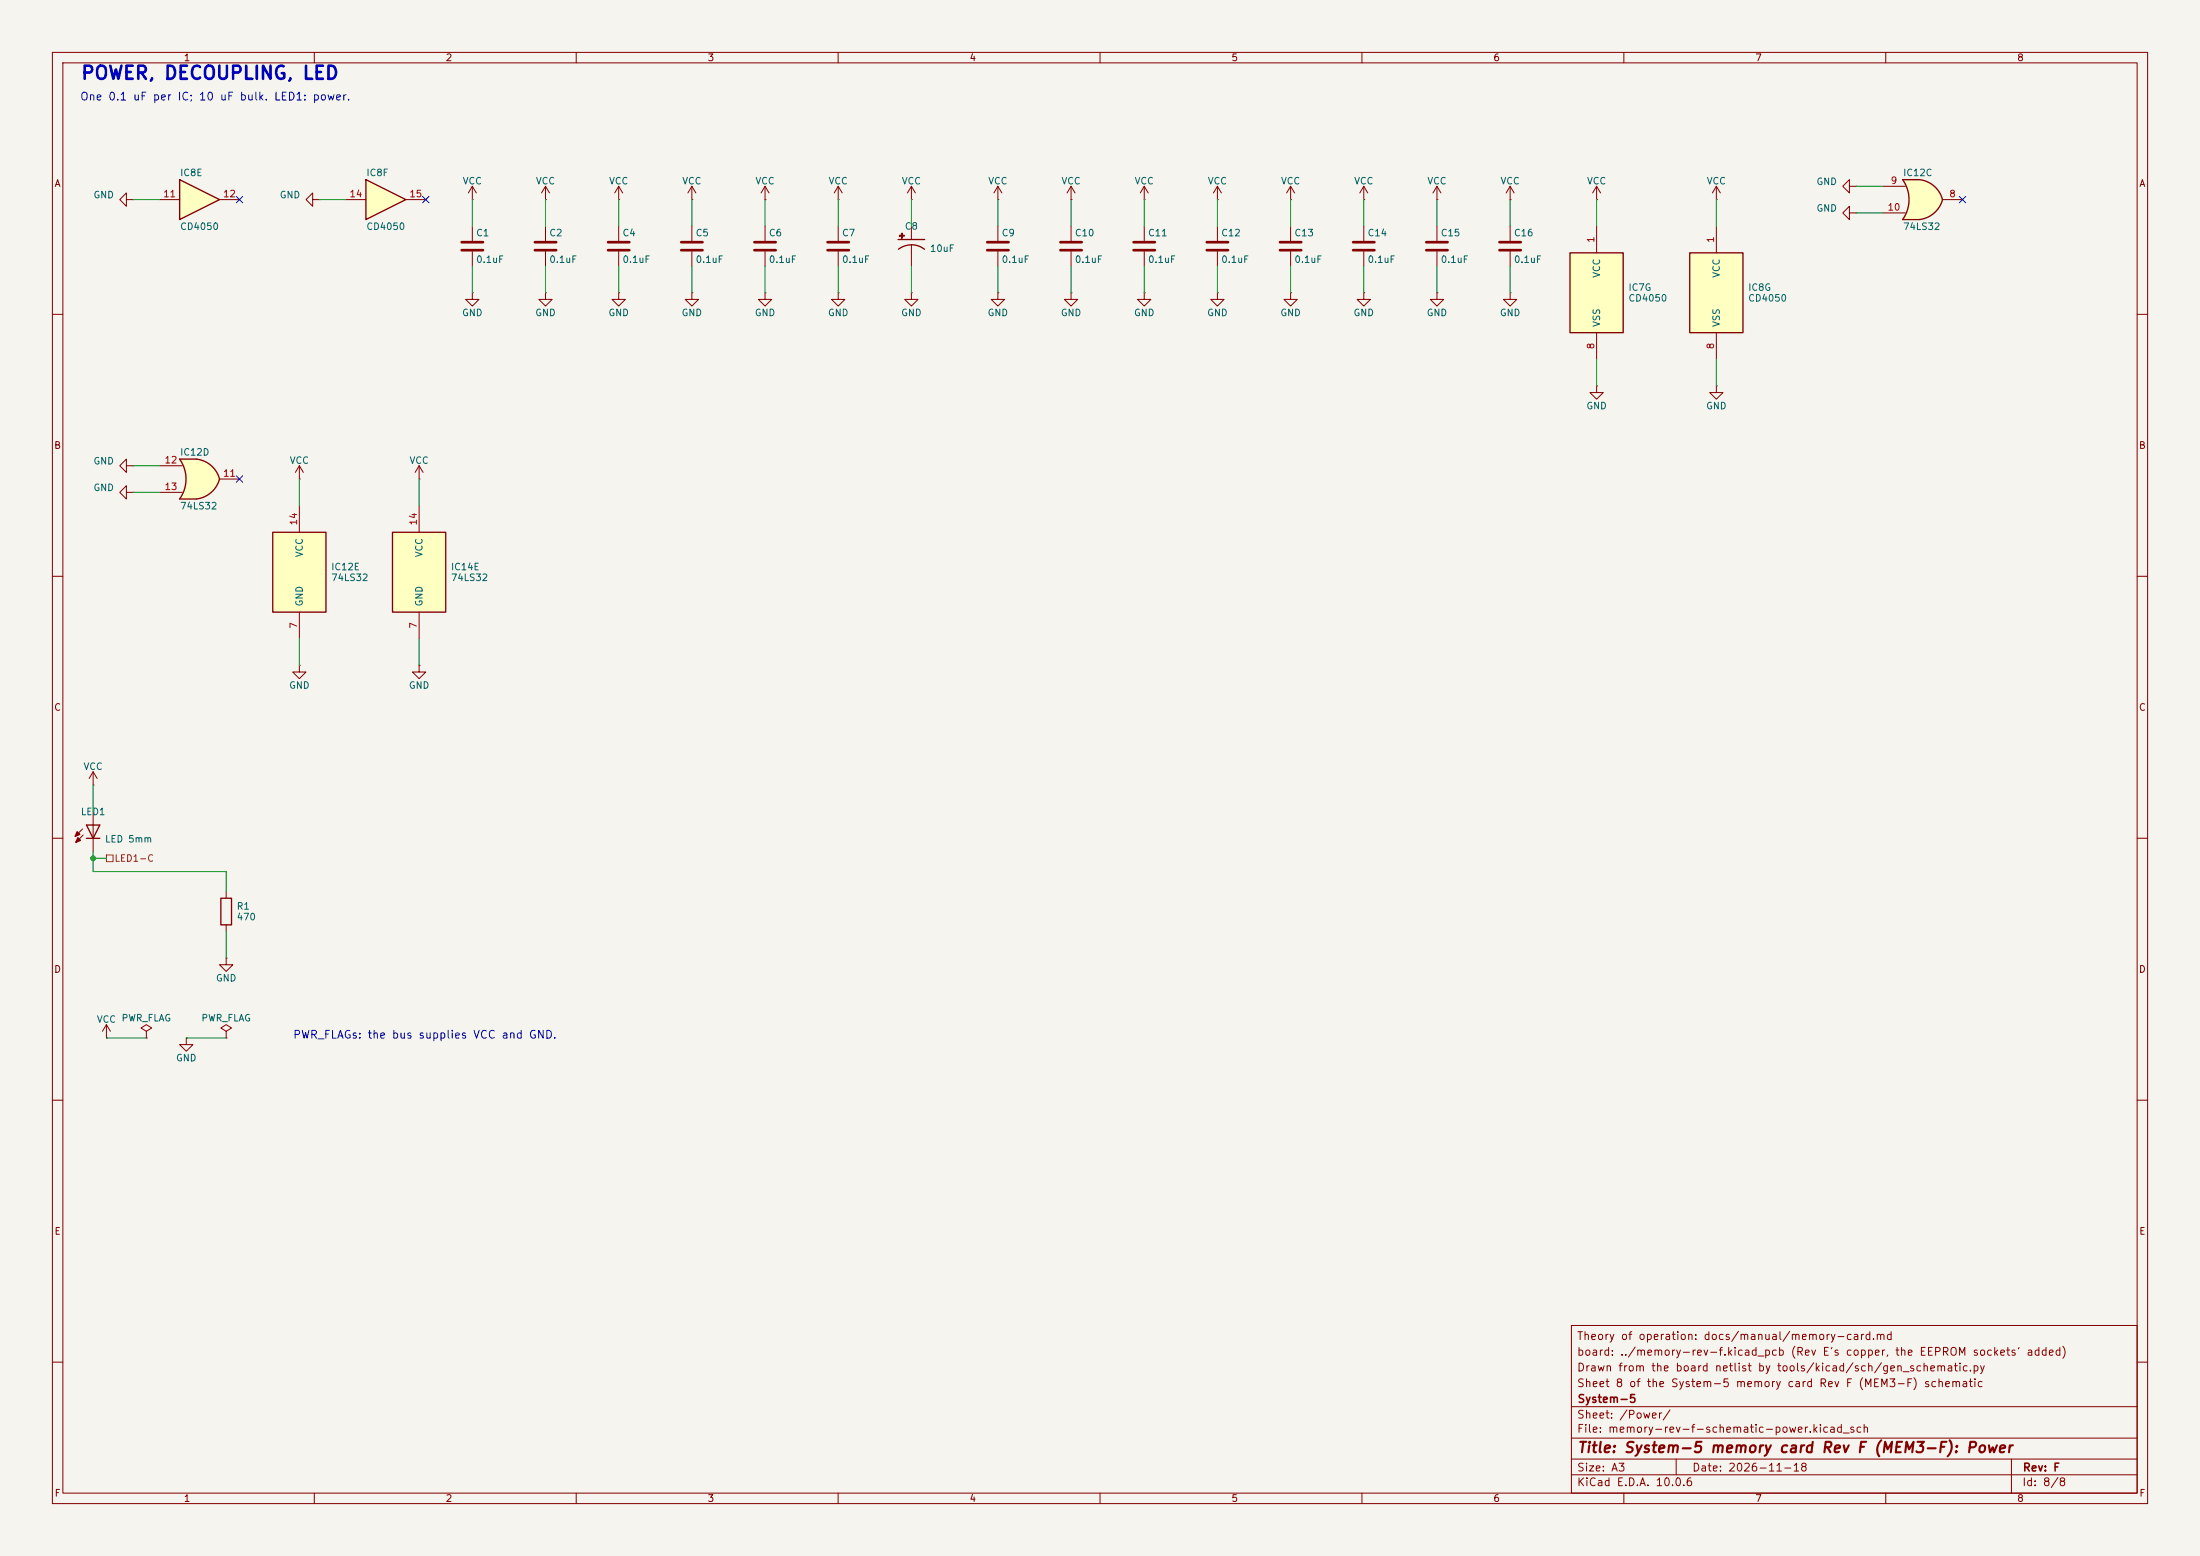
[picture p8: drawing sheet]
<svg xmlns="http://www.w3.org/2000/svg" width="420mm" height="297mm" viewBox="0 0 420 297" stroke-linecap="round" stroke-linejoin="round" font-family="sans-serif">
<path d="M0 0h420v297h-420z" fill="#f5f4ef" stroke="#f5f4ef" stroke-width=".19"/>
<g fill="none" stroke="#840000" stroke-width=".19">
<path d="M10 10h400v277h-400zM12 12h396v273h-396zM60 10v2M110 10v2M160 10v2M210 10v2M260 10v2M310 10v2M360 10v2M24.1 38.1v-1.3l-1.2 1.3 1.2 1.3v-1.3h1.3M25.4 38.1h.1M59.7 38.1v-1.3l-1.3 1.3 1.3 1.3v-1.3h1.3"/>
<path d="M61 38.1h.1M246.4 38.1h.1M246.4 35.6l-.8 1.2M246.4 35.6l.7 1.2M246.4 35.6v2.5M218.4 55.9v1.3h1.3l-1.3 1.2-1.2-1.2h1.2M218.4 55.9h.1M232.4 43.2v2.8M232.4 48v2.8M10 60h2M408 60h2M24.1 94v-1.3l-1.2 1.3 1.2 1.3v-1.3h1.3"/>
<path d="M25.4 94h.1M10 110h2M408 110h2M10 160h2M408 160h2M43.2 170.2v1.3M43.2 176.5v1.3M10 210h2M408 210h2M300 253h108v32h-108zM10 260h2M300 278.5h108"/>
<path d="M300 274.5h108M300 268.5h108M320 278.5v3M384 278.5v6.5M408 260h2M60 285v2M110 285v2M160 285v2M210 285v2M260 285v2M300 281.5h108M310 285v2"/>
<path d="M360 285v2"/>
</g>
<path d="M42.2 171.5h2v5h-2z" fill="none" stroke="#840000" stroke-width=".25"/>
<path d="M230.4 46.2h4M230.4 47.8h4" fill="none" stroke="#840000" stroke-width=".51"/>
<path d="M69.8 34.3l7.7 3.8-7.7 3.8z" fill="#ffffc2"/>
<path d="M69.8 34.3l7.7 3.8-7.7 3.8zM16.5 157.5h2.5l-1.2 2.5zM16.5 160h2.5" fill="none" stroke="#840000" stroke-width=".25"/>
<g fill="none" stroke="#840000" stroke-width=".19">
<path d="M66 38.1h3.8M77.5 38.1h3.8M90.2 38.1h.1M90.2 35.6v2.5M90.2 35.6l-.8 1.2M90.2 35.6l.7 1.2M104.1 38.1h.1M104.1 35.6v2.5M104.1 35.6l-.7 1.2M104.1 35.6l.8 1.2M118.1 38.1h.1M118.1 35.6v2.5"/>
<path d="M118.1 35.6l-.8 1.2M118.1 35.6l.8 1.2M132.1 38.1h.1M132.1 35.6v2.5M132.1 35.6l-.8 1.2M132.1 35.6l.7 1.2M146 38.1h.1M146 35.6v2.5M146 35.6l-.7 1.2M146 35.6l.8 1.2M90.2 55.9v1.3h1.2l-1.2 1.2-1.3-1.2h1.3M90.2 55.9h.1"/>
<path d="M90.2 43.2v2.8M90.2 48v2.8M104.1 55.9v1.3h1.3l-1.3 1.2-1.2-1.2h1.2M104.1 55.9h.1M104.1 43.2v2.8M104.1 48v2.8M118.1 55.9v1.3h1.3l-1.3 1.2-1.3-1.2h1.3M118.1 55.9h.1M118.1 43.2v2.8M118.1 48v2.8M132.1 55.9v1.3h1.2l-1.2 1.2-1.3-1.2h1.3M132.1 55.9h.1"/>
<path d="M132.1 43.2v2.8M132.1 48v2.8M146 55.9v1.3h1.3l-1.3 1.2-1.2-1.2h1.2M146 55.9h.1M146 43.2v2.8M146 48v2.8M57.1 91.4h.1M57.1 88.9l-.7 1.3M57.1 88.9l.8 1.3M57.1 88.9v2.5M80 91.4h.1M80 88.9l-.8 1.3"/>
<path d="M80 88.9l.8 1.3M80 88.9v2.5M80 127v1.3h1.3l-1.3 1.2-1.3-1.2h1.3M80 127h.1M15.7 158.2l-1.3 1.4M15.9 159.4l-1.4 1.4M17.8 149.9h.1M17.8 147.3l-.8 1.3M17.8 147.3l.7 1.3M17.8 147.3v2.6M17.8 154.9v7.7"/>
</g>
<path d="M88.1 46.2h4.1M88.1 47.8h4.1M102.1 46.2h4.1M102.1 47.8h4.1M116.1 46.2h4M116.1 47.8h4M130 46.2h4.1M130 47.8h4.1M144 46.2h4.1M144 47.8h4.1" fill="none" stroke="#840000" stroke-width=".51"/>
<g fill="#840000" stroke="#840000" stroke-width=".25">
<path d="M14.7 158.8l.5 .5-.8 .3z"/>
<path d="M14.9 159.9l.5 .5-.9 .4z"/>
</g>
<path d="M74.9 101.6h10.2v15.2h-10.2z" fill="#ffffc2"/>
<path d="M74.9 101.6h10.2v15.2h-10.2z" fill="none" stroke="#840000" stroke-width=".25"/>
<path d="M80 96.5v5.1M80 116.8v5.1M57.1 127v1.3h1.3l-1.3 1.2-1.2-1.2h1.2M57.1 127h.1" fill="none" stroke="#840000" stroke-width=".19"/>
<path d="M52.1 101.6h10.1v15.2h-10.1z" fill="#ffffc2"/>
<path d="M52.1 101.6h10.1v15.2h-10.1z" fill="none" stroke="#840000" stroke-width=".25"/>
<g fill="none" stroke="#840000" stroke-width=".19">
<path d="M288.3 38.1h.1M288.3 35.6l-.8 1.2M288.3 35.6l.8 1.2M288.3 35.6v2.5M304.8 38.1h.1M304.8 35.6l-.8 1.2M304.8 35.6l.8 1.2M304.8 35.6v2.5M288.3 55.9v1.3h1.3l-1.3 1.2-1.3-1.2h1.3M288.3 55.9h.1M288.3 43.2v2.8M288.3 48v2.8"/>
<path d="M304.8 73.7v1.2h1.3l-1.3 1.3-1.3-1.3h1.3M304.8 73.7h.1M327.7 73.7v1.2h1.2l-1.2 1.3-1.3-1.3h1.3M327.7 73.7h.1M57.1 96.5v5.1M57.1 116.8v5.1M20.3 198.1h.1M20.3 195.6l-.7 1.3M20.3 195.6l.8 1.3M20.3 195.6v2.5M27.9 196.9l1.1-.7-1.1-.6-1 .6 1 .7v1.2M27.9 198.1h.1"/>
<path d="M35.6 198.1v1.3h1.2l-1.2 1.3-1.3-1.3h1.3M35.6 198.1h.1M43.2 196.9l1-.7-1-.6-1 .6 1 .7v1.2M43.2 198.1h.1"/>
</g>
<path d="M286.3 46.2h4M286.3 47.8h4" fill="none" stroke="#840000" stroke-width=".51"/>
<path d="M299.7 48.3h10.2v15.2h-10.2z" fill="#ffffc2"/>
<path d="M299.7 48.3h10.2v15.2h-10.2z" fill="none" stroke="#840000" stroke-width=".25"/>
<path d="M304.8 43.2v5.1M304.8 63.5v5.1" fill="none" stroke="#840000" stroke-width=".19"/>
<path d="M322.6 48.3h10.1v15.2h-10.1z" fill="#ffffc2"/>
<path d="M322.6 48.3h10.1v15.2h-10.1z" fill="none" stroke="#840000" stroke-width=".25"/>
<path d="M160 43.2v2.8M160 48v2.8M327.7 43.2v5.1M353.1 40.6v-1.2l-1.3 1.2 1.3 1.3v-1.3h1.2M354.3 40.6h.1M327.7 63.5v5.1" fill="none" stroke="#840000" stroke-width=".19"/>
<path d="M158 46.2h4.1M158 47.8h4.1" fill="none" stroke="#840000" stroke-width=".51"/>
<path d="M363.2 34.3h3.2M363.2 41.9h3.2" fill="none" stroke="#ffffc2" stroke-width=".19"/>
<g fill="#ffffc2" stroke="#ffffc2" stroke-width=".19">
<path d="M365.8 36.8l5 1.3a5.2 5.2 0 0 1-4.4 3.8z"/>
<path d="M366.4 34.3a5.1 5.1 0 0 1 4.4 3.8l-4.9 1.3z"/>
</g>
<path d="M363.2 34.3h3.2v7.6h-3.2a6.7 6.7 0 0 0 0-7.6z" fill="#ffffc2"/>
<path d="M366.4 34.3h-3.2a6.6 6.6 0 0 1 0 7.6h3.2M366.4 34.3a5.2 5.2 0 0 1 4.4 3.8 5.2 5.2 0 0 1-4.4 3.8" fill="none" stroke="#840000" stroke-width=".25"/>
<g fill="none" stroke="#840000" stroke-width=".19">
<path d="M160 38.1h.1M160 35.6l-.7 1.2M160 35.6l.8 1.2M160 35.6v2.5M327.7 38.1h.1M327.7 35.6l-.8 1.2M327.7 35.6l.7 1.2M327.7 35.6v2.5M359.4 35.6h4.3M370.8 38.1h3.8M160 55.9v1.3h1.3l-1.3 1.2-1.3-1.2h1.3M160 55.9h.1"/>
<path d="M359.4 40.6h4.3"/>
</g>
<g fill="#ffffc2">
<path d="M171.7 44.9h.9v.2h-.9z"/>
<path d="M172.1 44.5h.1v.9h-.1z"/>
</g>
<path d="M171.4 45.7h5.1M171.5 47.6a4.1 4.1 0 0 1 5 0M171.7 44.9h.9v.2h-.9zM172.1 44.5h.1v.9h-.1z" fill="none" stroke="#840000" stroke-width=".25"/>
<g fill="none" stroke="#840000" stroke-width=".19">
<path d="M174 38.1h.1M174 35.6v2.5M174 35.6l-.8 1.2M174 35.6l.8 1.2M190.5 38.1h.1M190.5 35.6v2.5M190.5 35.6l-.8 1.2M190.5 35.6l.8 1.2M204.5 38.1h.1M204.5 35.6v2.5M204.5 35.6l-.8 1.2M204.5 35.6l.7 1.2"/>
<path d="M218.4 38.1h.1M218.4 35.6v2.5M218.4 35.6l-.7 1.2M218.4 35.6l.8 1.2M260.3 38.1h.1M260.3 35.6l-.7 1.2M260.3 35.6l.8 1.2M260.3 35.6v2.5M274.3 38.1h.1M274.3 35.6v2.5M274.3 35.6l-.7 1.2M274.3 35.6l.8 1.2"/>
<path d="M353.1 35.6v-1.3l-1.3 1.3 1.3 1.2v-1.2h1.2M354.3 35.6h.1M174 55.9v1.3h1.3l-1.3 1.2-1.3-1.2h1.3M174 55.9h.1M174 43.2v2.5M174 46.7v4.1M190.5 55.9v1.3h1.3l-1.3 1.2-1.3-1.2h1.3M190.5 55.9h.1M190.5 43.2v2.8M190.5 48v2.8M204.5 55.9v1.3h1.2l-1.2 1.2-1.3-1.2h1.3M204.5 55.9h.1"/>
<path d="M204.5 43.2v2.8M204.5 48v2.8M218.4 43.2v2.8M218.4 48v2.8M260.3 55.9v1.3h1.3l-1.3 1.2-1.2-1.2h1.2M260.3 55.9h.1M274.3 55.9v1.3h1.3l-1.3 1.2-1.3-1.2h1.3M274.3 55.9h.1M274.3 43.2v2.8M274.3 48v2.8M43.2 182.9v1.3h1.2l-1.2 1.2-1.3-1.2h1.3M43.2 182.9h.1"/>
</g>
<path d="M188.5 46.2h4M188.5 47.8h4M202.4 46.2h4.1M202.4 47.8h4.1M216.4 46.2h4.1M216.4 47.8h4.1M272.3 46.2h4.1M272.3 47.8h4.1" fill="none" stroke="#840000" stroke-width=".51"/>
<path d="M34.3 34.3l7.6 3.8-7.6 3.8z" fill="#ffffc2"/>
<path d="M34.3 34.3l7.6 3.8-7.6 3.8z" fill="none" stroke="#840000" stroke-width=".25"/>
<path d="M30.5 38.1h3.8M41.9 38.1h3.8" fill="none" stroke="#840000" stroke-width=".19"/>
<path d="M34.3 87.6h3.2M34.3 95.3h3.2" fill="none" stroke="#ffffc2" stroke-width=".19"/>
<g fill="#ffffc2" stroke="#ffffc2" stroke-width=".19">
<path d="M36.9 90.1l5 1.3a5.2 5.2 0 0 1-4.4 3.8z"/>
<path d="M37.5 87.6a5.1 5.1 0 0 1 4.4 3.8l-5 1.3z"/>
</g>
<path d="M34.3 87.6h3.2v7.7h-3.2a6.7 6.7 0 0 0 0-7.7z" fill="#ffffc2"/>
<path d="M37.5 87.6h-3.2a6.6 6.6 0 0 1 0 7.7h3.2M37.5 87.6a5.1 5.1 0 0 1 4.4 3.8 5.2 5.2 0 0 1-4.4 3.8" fill="none" stroke="#840000" stroke-width=".25"/>
<g fill="none" stroke="#840000" stroke-width=".19">
<path d="M232.4 38.1h.1M232.4 35.6l-.8 1.2M232.4 35.6l.8 1.2M232.4 35.6v2.5M232.4 55.9v1.3h1.3l-1.3 1.2-1.3-1.2h1.3M232.4 55.9h.1M246.4 55.9v1.3h1.2l-1.2 1.2-1.3-1.2h1.3M246.4 55.9h.1M246.4 43.2v2.8M246.4 48v2.8M260.3 43.2v2.8M260.3 48v2.8"/>
<path d="M24.1 88.9v-1.3l-1.2 1.3 1.2 1.3v-1.3h1.3M25.4 88.9h.1M30.5 88.9h4.3M30.5 94h4.3M41.9 91.4h3.8"/>
</g>
<path d="M244.3 46.2h4.1M244.3 47.8h4.1M258.3 46.2h4.1M258.3 47.8h4.1" fill="none" stroke="#840000" stroke-width=".51"/>
<path d="M20.3 163.2h1.3v1.3h-1.3z" fill="none" stroke="#725600" stroke-width=".19"/>
<g fill="none" stroke="#009600" stroke-width=".19">
<path d="M25.4 38.1h5.1M61 38.1h5M90.2 38.1v5.1M104.1 38.1v5.1M118.1 38.1v5.1M132.1 38.1v5.1M146 38.1v5.1M160 38.1v5.1M174 38.1v5.1M190.5 38.1v5.1M204.5 38.1v5.1M218.4 38.1v5.1"/>
<path d="M232.4 38.1v5.1M246.4 38.1v5.1M260.3 38.1v5.1M274.3 38.1v5.1M288.3 38.1v5.1M304.8 38.1v5.1M327.7 38.1v5.1M354.3 35.6h5.1M90.2 50.8v5.1M104.1 50.8v5.1M118.1 50.8v5.1M132.1 50.8v5.1"/>
<path d="M146 50.8v5.1M160 50.8v5.1M174 50.8v5.1M190.5 50.8v5.1M204.5 50.8v5.1M218.4 50.8v5.1M232.4 50.8v5.1M246.4 50.8v5.1M260.3 50.8v5.1M274.3 50.8v5.1M288.3 50.8v5.1M354.3 40.6h5.1"/>
<path d="M304.8 68.6v5.1M327.7 68.6v5.1M25.4 88.9h5.1M25.4 94h5.1M57.1 91.4v5.1M80 91.4v5.1M57.1 121.9v5.1M80 121.9v5.1M17.8 149.9v5M17.8 162.6v3.8h25.4v3.8M17.8 163.8h2.5M43.2 177.8v5.1"/>
<path d="M20.3 198.1h7.6M35.6 198.1h7.6"/>
</g>
<path d="M45.1 37.5l1.2 1.2M46.3 37.5l-1.2 1.2M80.7 37.5l1.2 1.2M81.9 37.5l-1.2 1.2M374 37.5l1.3 1.2M375.3 37.5l-1.3 1.2M45.1 90.8l1.2 1.2M46.3 90.8l-1.2 1.2" fill="none" stroke="#000084" stroke-width=".19"/>
<circle cx="17.8" cy="163.8" r=".46" fill="#009600" stroke="#009600" stroke-width=".19"/>
<text font-size="2.5" fill="#0000c2" x="15.3" y="15.8">POWER, DECOUPLING, LED</text>
<text font-size="2" fill="#840000" x="301" y="277.8">Title: System-5 memory card Rev F (MEM3-F): Power</text>
<g font-size="1.5" fill="#0000c2">
<text x="15.2" y="19.5">One 0.1 uF per IC; 10 uF bulk. LED1: power.</text>
<text x="55.8" y="198.6">PWR_FLAGs: the bus supplies VCC and GND.</text>
</g>
<g font-size="1.5" fill="#840000">
<text x="300.9" y="256.1">Theory of operation: docs/manual/memory-card.md</text>
<text x="300.9" y="262.1">Drawn from the board netlist by tools/kicad/sch/gen_schematic.py</text>
<text x="300.9" y="259.1">board: ../memory-rev-f.kicad_pcb (Rev E's copper, the EEPROM sockets' added)</text>
<text x="300.9" y="265.1">Sheet 8 of the System-5 memory card Rev F (MEM3-F) schematic</text>
<text x="301" y="268.1">System-5</text>
<text x="300.9" y="273.8">File: memory-rev-f-schematic-power.kicad_sch</text>
<text x="300.9" y="271.1">Sheet: /Power/</text>
<text x="300.9" y="281.2">Size: A3</text>
<text x="322.9" y="281.2">Date: 2026-11-18</text>
<text x="386" y="281.2">Rev: F</text>
<text x="300.9" y="284">KiCad E.D.A. 10.0.6</text>
<text x="385.9" y="284">Id: 8/8</text>
</g>
<g font-size="1.3" fill="#840000">
<text x="35" y="12">1</text>
<text x="85" y="12">2</text>
<text x="135" y="12">3</text>
<text x="185" y="12">4</text>
<text x="235" y="12">5</text>
<text x="285" y="12">6</text>
<text x="335" y="12">7</text>
<text x="385" y="12">8</text>
<text x="10.3" y="36">A</text>
<text x="408.3" y="36">A</text>
<text x="10.2" y="86">B</text>
<text x="408.2" y="86">B</text>
<text x="10.2" y="136">C</text>
<text x="408.2" y="136">C</text>
<text x="10.2" y="186">D</text>
<text x="408.2" y="186">D</text>
<text x="10.3" y="236">E</text>
<text x="408.3" y="236">E</text>
<text x="10.3" y="286">F</text>
<text x="35" y="287">1</text>
<text x="85" y="287">2</text>
<text x="135" y="287">3</text>
<text x="185" y="287">4</text>
<text x="235" y="287">5</text>
<text x="285" y="287">6</text>
<text x="335" y="287">7</text>
<text x="385" y="287">8</text>
<text x="408.3" y="286">F</text>
</g>
<g font-size="1.3" fill="#006464">
<text x="34.3" y="33.9">IC8E</text>
<text x="69.8" y="33.9">IC8F</text>
<text x="88.2" y="35.5">VCC</text>
<text x="102.2" y="35.5">VCC</text>
<text x="116.2" y="35.5">VCC</text>
<text x="130.1" y="35.5">VCC</text>
<text x="144.1" y="35.5">VCC</text>
<text x="158.1" y="35.5">VCC</text>
<text x="172" y="35.5">VCC</text>
<text x="188.6" y="35.5">VCC</text>
<text x="202.5" y="35.5">VCC</text>
<text x="216.5" y="35.5">VCC</text>
<text x="230.5" y="35.5">VCC</text>
<text x="244.4" y="35.5">VCC</text>
<text x="258.4" y="35.5">VCC</text>
<text x="272.4" y="35.5">VCC</text>
<text x="286.3" y="35.5">VCC</text>
<text x="302.9" y="35.5">VCC</text>
<text x="325.7" y="35.5">VCC</text>
<text x="346.7" y="35.6">GND</text>
<text x="363.2" y="33.9">IC12C</text>
<text x="17.7" y="38.2">GND</text>
<text x="53.3" y="38.2">GND</text>
<text x="346.7" y="40.7">GND</text>
<text x="34.3" y="44.2">CD4050</text>
<text x="69.8" y="44.2">CD4050</text>
<text x="90.8" y="45.4">C1</text>
<text x="104.8" y="45.4">C2</text>
<text x="118.7" y="45.4">C4</text>
<text x="132.7" y="45.4">C5</text>
<text x="146.7" y="45.4">C6</text>
<text x="160.6" y="45.4">C7</text>
<text x="172.6" y="44.1">C8</text>
<text x="191.1" y="45.4">C9</text>
<text x="205.1" y="45.4">C10</text>
<text x="219.1" y="45.4">C11</text>
<text x="233" y="45.4">C12</text>
<text x="247" y="45.4">C13</text>
<text x="261" y="45.4">C14</text>
<text x="274.9" y="45.4">C15</text>
<text x="288.9" y="45.4">C16</text>
<text x="363.2" y="44.2">74LS32</text>
<text x="90.8" y="50.5">0.1uF</text>
<text x="104.8" y="50.5">0.1uF</text>
<text x="118.7" y="50.5">0.1uF</text>
<text x="132.7" y="50.5">0.1uF</text>
<text x="146.7" y="50.5">0.1uF</text>
<text x="160.6" y="50.5">0.1uF</text>
<text x="177.4" y="48.4">10uF</text>
<text x="191.1" y="50.5">0.1uF</text>
<text x="205.1" y="50.5">0.1uF</text>
<text x="219.1" y="50.5">0.1uF</text>
<text x="233" y="50.5">0.1uF</text>
<text x="247" y="50.5">0.1uF</text>
<text x="261" y="50.5">0.1uF</text>
<text x="274.9" y="50.5">0.1uF</text>
<text x="288.9" y="50.5">0.1uF</text>
<text x="305.8" y="53.1" transform="rotate(-90 305.8 53.1)">VCC</text>
<text x="328.6" y="53.1" transform="rotate(-90 328.6 53.1)">VCC</text>
<text x="310.8" y="55.8">IC7G</text>
<text x="310.8" y="57.9">CD4050</text>
<text x="333.6" y="55.8">IC8G</text>
<text x="333.6" y="57.9">CD4050</text>
<text x="88.1" y="60.7">GND</text>
<text x="102.1" y="60.7">GND</text>
<text x="116" y="60.7">GND</text>
<text x="130" y="60.7">GND</text>
<text x="144" y="60.7">GND</text>
<text x="158" y="60.7">GND</text>
<text x="171.9" y="60.7">GND</text>
<text x="188.4" y="60.7">GND</text>
<text x="202.4" y="60.7">GND</text>
<text x="216.4" y="60.7">GND</text>
<text x="230.3" y="60.7">GND</text>
<text x="244.3" y="60.7">GND</text>
<text x="258.3" y="60.7">GND</text>
<text x="272.3" y="60.7">GND</text>
<text x="286.2" y="60.7">GND</text>
<text x="305.8" y="62.5" transform="rotate(-90 305.8 62.5)">VSS</text>
<text x="328.6" y="62.5" transform="rotate(-90 328.6 62.5)">VSS</text>
<text x="302.7" y="78.4">GND</text>
<text x="325.6" y="78.4">GND</text>
<text x="17.7" y="89">GND</text>
<text x="34.3" y="87.3">IC12D</text>
<text x="55.2" y="88.8">VCC</text>
<text x="78.1" y="88.8">VCC</text>
<text x="17.7" y="94">GND</text>
<text x="34.3" y="97.5">74LS32</text>
<text x="58.1" y="106.5" transform="rotate(-90 58.1 106.5)">VCC</text>
<text x="81" y="106.5" transform="rotate(-90 81 106.5)">VCC</text>
<text x="63.1" y="109.2">IC12E</text>
<text x="63.1" y="111.2">74LS32</text>
<text x="86" y="109.2">IC14E</text>
<text x="86" y="111.2">74LS32</text>
<text x="58.1" y="115.9" transform="rotate(-90 58.1 115.9)">GND</text>
<text x="81" y="115.9" transform="rotate(-90 81 115.9)">GND</text>
<text x="55.1" y="131.8">GND</text>
<text x="77.9" y="131.8">GND</text>
<text x="15.8" y="147.3">VCC</text>
<text x="15.3" y="155.9">LED1</text>
<text x="19.9" y="161.1">LED 5mm</text>
<text x="45.1" y="173.9">R1</text>
<text x="45.1" y="176">470</text>
<text x="41.1" y="187.7">GND</text>
<text x="18.4" y="195.5">VCC PWR_FLAG</text>
<text x="38.3" y="195.3">PWR_FLAG</text>
<text x="33.5" y="202.9">GND</text>
</g>
<g font-size="1.3" fill="#a90000">
<text x="360.8" y="35.4">9</text>
<text x="31" y="38">11</text>
<text x="42.5" y="38">12</text>
<text x="66.6" y="38">14</text>
<text x="78" y="38">15</text>
<text x="360.2" y="40.5">10</text>
<text x="372" y="38">8</text>
<text x="304.7" y="46.5" transform="rotate(-90 304.7 46.5)">1</text>
<text x="327.5" y="46.5" transform="rotate(-90 327.5 46.5)">1</text>
<text x="304.7" y="66.8" transform="rotate(-90 304.7 66.8)">8</text>
<text x="327.5" y="66.8" transform="rotate(-90 327.5 66.8)">8</text>
<text x="31.3" y="88.8">12</text>
<text x="31.3" y="93.8">13</text>
<text x="42.5" y="91.3">11</text>
<text x="57" y="100.4" transform="rotate(-90 57 100.4)">14</text>
<text x="79.9" y="100.4" transform="rotate(-90 79.9 100.4)">14</text>
<text x="57" y="120.1" transform="rotate(-90 57 120.1)">7</text>
<text x="79.9" y="120.1" transform="rotate(-90 79.9 120.1)">7</text>
</g>
<text font-size="1.3" fill="#725600" x="21.8" y="164.8">LED1-C</text>
</svg>
